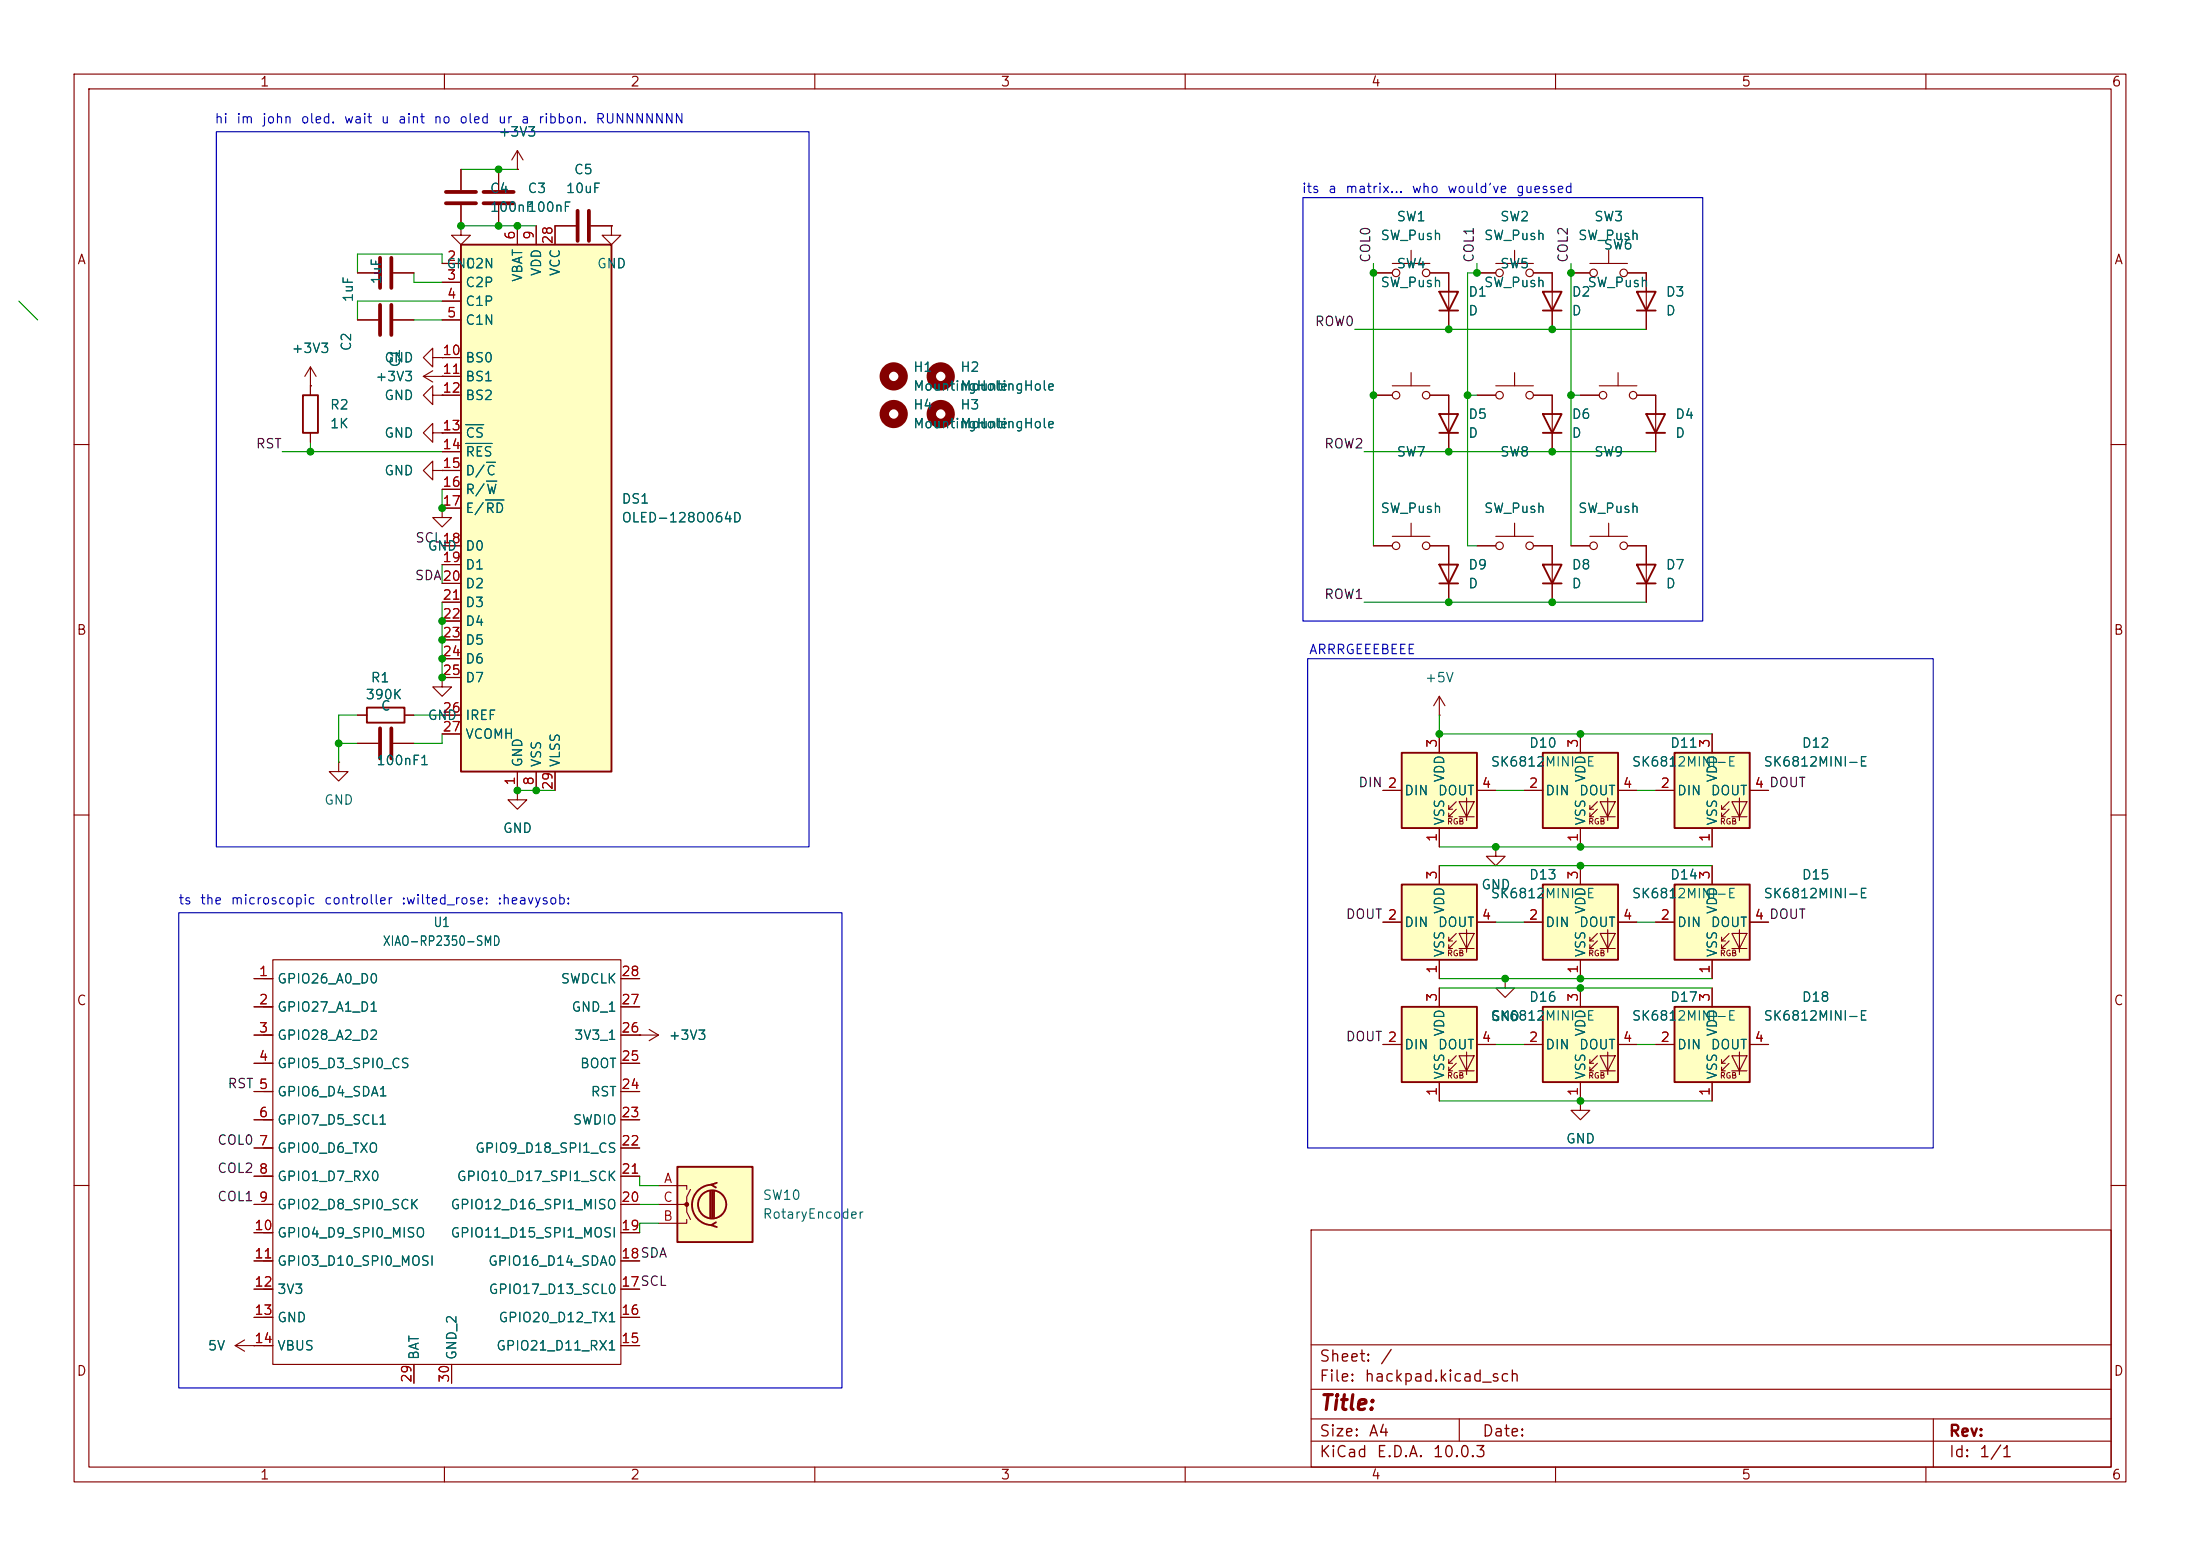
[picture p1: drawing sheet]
<svg xmlns="http://www.w3.org/2000/svg" width="297mm" height="210mm" viewBox="0 0 297 210" stroke-linecap="round" stroke-linejoin="round" font-family="sans-serif">
<g fill="none" stroke="#840000" stroke-width=".15">
<path d="M10 10h277v190h-277zM12 12h273v186h-273zM60 10v2M110 10v2M160 10v2M210 10v2M260 10v2M195.6 53.3v7.7M209.5 53.3v7.7M10 60h2M285 60h2M10 110h2"/>
<path d="M285 110h2M203.2 132.1v1.3h1.3l-1.3 1.2-1.3-1.2h1.3M203.2 132.1h.1M10 160h2M177 166h108v32h-108zM285 160h2M60 198v2M110 198v2M160 198v2M177 194.5h108M177 191.5h108M177 187.5h108"/>
<path d="M177 181.5h108M197 191.5v3M210 198v2M260 198v2M261 191.5v6.5"/>
</g>
<path d="M194.3 55.9h2.5l-1.2 2.5zM194.3 58.4h2.5M208.3 55.9h2.5l-1.3 2.5zM208.3 58.4h2.5" fill="none" stroke="#840000" stroke-width=".25"/>
<path d="M189.2 101.6h10.2v10.2h-10.2z" fill="#ffffc2"/>
<g fill="none" stroke="#840000" stroke-width=".15">
<path d="M48.3 36.8h2.8M53.1 36.8h2.8M41.9 52.1h.1M41.9 49.5v3.8M41.9 58.4v1.3M41.9 49.5l-.8 1.3M41.9 49.5l.8 1.3M48.3 43.2h2.8M53.1 43.2h2.8M57.1 50.8l1.3 .8M57.1 50.8h2.6M58.4 53.3v-1.2l-1.3 1.2 1.3 1.3v-1.3h1.3"/>
<path d="M58.4 58.4v-1.2l-1.3 1.2 1.3 1.3v-1.3h1.3M58.4 48.3v-1.3l-1.3 1.3 1.3 1.2v-1.2h1.3M58.4 50l-1.3 .8M59.7 50.8h.1M59.7 53.3h.1M59.7 58.4h.1M59.7 48.3h.1M209.5 73.7v7.6M194.3 96.5h.1M194.3 94v2.5M194.3 99.1v2.5M194.3 94l-.8 1.3"/>
<path d="M194.3 94l.8 1.3M186.7 106.7h2.5M194.3 111.8v2.5M195.6 109.2h.5M195.6 110.2h.5M196.6 108.2l-1 1v-.5M196.6 109.2l-1 1v-.5M197 108.2h2l-1 2zM197 110.2h2M198 107.7v3M199.4 106.7h2.5"/>
</g>
<path d="M40.9 53.3h2v5.1h-2zM208.3 76.2h2.5l-1.3 2.5zM208.3 78.7h2.5M189.2 101.6h10.2v10.2h-10.2z" fill="none" stroke="#840000" stroke-width=".25"/>
<path d="M51.3 34.8v4.1M52.8 34.8v4.1M51.3 41.1v4.1M52.8 41.1v4.1" fill="none" stroke="#840000" stroke-width=".51"/>
<path d="M189.2 119.4h10.2v10.1h-10.2z" fill="#ffffc2"/>
<g fill="none" stroke="#840000" stroke-width=".15">
<path d="M194.3 116.8v2.6M201.9 114.3v1.3h1.3l-1.3 1.2-1.2-1.2h1.2M201.9 114.3h.1M186.7 124.5h2.5M194.3 129.5v2.6M195.6 127h.5M195.6 128h.5M196.6 126l-1 1v-.5M196.6 127l-1 1v-.5M197 126h2l-1 2zM197 128h2M198 125.5v3"/>
<path d="M199.4 124.5h2.5"/>
</g>
<path d="M189.2 119.4h10.2v10.1h-10.2z" fill="none" stroke="#840000" stroke-width=".25"/>
<path d="M189.2 135.9h10.2v10.2h-10.2z" fill="#ffffc2"/>
<path d="M194.3 133.4v2.5M186.7 141h2.5M194.3 146.1v2.5M195.6 143.5h.5M195.6 144.5h.5M196.6 142.5l-1 1v-.5M196.6 143.5l-1 1v-.5M197 142.5h2l-1 2zM197 144.5h2M198 142v3M199.4 141h2.5" fill="none" stroke="#840000" stroke-width=".15"/>
<path d="M189.2 135.9h10.2v10.2h-10.2z" fill="none" stroke="#840000" stroke-width=".25"/>
<path d="M208.3 119.4h10.1v10.1h-10.1z" fill="#ffffc2"/>
<path d="M213.4 116.8v2.6M205.7 124.5h2.6M213.4 129.5v2.6M214.6 127h.5M214.6 128h.5M215.6 126l-1 1v-.5M215.6 127l-1 1v-.5M216 126h2.1l-1.1 2zM216 128h2.1M217 125.5v3M218.4 124.5h2.6" fill="none" stroke="#840000" stroke-width=".15"/>
<path d="M208.3 119.4h10.1v10.1h-10.1z" fill="none" stroke="#840000" stroke-width=".25"/>
<path d="M208.3 101.6h10.1v10.2h-10.1z" fill="#ffffc2"/>
<path d="M213.4 99.1v2.5M205.7 106.7h2.6M213.4 111.8v2.5M214.6 109.2h.5M214.6 110.2h.5M215.6 108.2l-1 1v-.5M215.6 109.2l-1 1v-.5M216 108.2h2.1l-1.1 2zM216 110.2h2.1M217 107.7v3M218.4 106.7h2.6" fill="none" stroke="#840000" stroke-width=".15"/>
<path d="M208.3 101.6h10.1v10.2h-10.1z" fill="none" stroke="#840000" stroke-width=".25"/>
<path d="M226.1 119.4h10.1v10.1h-10.1z" fill="#ffffc2"/>
<path d="M231.1 116.8v2.6M223.5 124.5h2.6M231.1 129.5v2.6M232.4 127h.5M232.4 128h.5M233.4 126l-1 1v-.5M233.4 127l-1 1v-.5M233.8 126h2l-1 2zM233.8 128h2M234.8 125.5v3M236.2 124.5h2.6" fill="none" stroke="#840000" stroke-width=".15"/>
<path d="M226.1 119.4h10.1v10.1h-10.1z" fill="none" stroke="#840000" stroke-width=".25"/>
<path d="M226.1 101.6h10.1v10.2h-10.1z" fill="#ffffc2"/>
<path d="M231.1 99.1v2.5M223.5 106.7h2.6M231.1 111.8v2.5M232.4 109.2h.5M232.4 110.2h.5M233.4 108.2l-1 1v-.5M233.4 109.2l-1 1v-.5M233.8 108.2h2l-1 2zM233.8 110.2h2M234.8 107.7v3M236.2 106.7h2.6" fill="none" stroke="#840000" stroke-width=".15"/>
<path d="M226.1 101.6h10.1v10.2h-10.1z" fill="none" stroke="#840000" stroke-width=".25"/>
<path d="M208.3 135.9h10.1v10.2h-10.1z" fill="#ffffc2"/>
<g fill="none" stroke="#840000" stroke-width=".15">
<path d="M213.4 133.4v2.5M205.7 141h2.6M213.4 148.6v1.3h1.2l-1.2 1.2-1.3-1.2h1.3M213.4 148.6h.1M213.4 146.1v2.5M214.6 143.5h.5M214.6 144.5h.5M215.6 142.5l-1 1v-.5M215.6 143.5l-1 1v-.5M216 142.5h2.1l-1.1 2zM216 144.5h2.1M217 142v3"/>
<path d="M218.4 141h2.6"/>
</g>
<path d="M208.3 135.9h10.1v10.2h-10.1z" fill="none" stroke="#840000" stroke-width=".25"/>
<path d="M226.1 135.9h10.1v10.2h-10.1z" fill="#ffffc2"/>
<g fill="none" stroke="#840000" stroke-width=".15">
<path d="M62.2 30.5v1.3h1.3l-1.3 1.2-1.2-1.2h1.2M62.2 30.5h.1M69.8 22.9h.1M69.8 20.3l-.7 1.3M69.8 20.3l.8 1.3M69.8 20.3v2.6M74.9 30.5h2.8M79.8 30.5h2.7M82.5 30.5v1.3h1.3l-1.3 1.2-1.2-1.2h1.2M82.5 30.5h.1M58.4 63.5v-1.3l-1.3 1.3 1.3 1.3v-1.3h1.3M59.7 63.5h.1"/>
<path d="M59.7 68.6v1.3h1.3l-1.3 1.2-1.3-1.2h1.3M59.7 68.6h.1M48.3 96.5h1.2M54.6 96.5h1.3M59.7 91.4v1.3h1.3l-1.3 1.3-1.3-1.3h1.3M59.7 91.4h.1M45.7 102.9v1.2h1.3l-1.3 1.3-1.3-1.3h1.3M45.7 102.9h.1M48.3 100.3h2.8M53.1 100.3h2.8M69.8 106.7v1.3h1.3l-1.3 1.2-1.2-1.2h1.2M69.8 106.7h.1"/>
<path d="M86.4 139.7h.1M86.4 139.7h2.5M87.6 138.9l1.3 .8M88.9 139.7l-1.3 .8M231.1 133.4v2.5M223.5 141h2.6M231.1 146.1v2.5M232.4 143.5h.5M232.4 144.5h.5M233.4 142.5l-1 1v-.5M233.4 143.5l-1 1v-.5M233.8 142.5h2l-1 2z"/>
<path d="M233.8 144.5h2M234.8 142v3M236.2 141h2.6M31.7 181.6l1.3 .8M31.7 181.6h2.6M33 180.8l-1.3 .8M34.3 181.6h.1"/>
</g>
<path d="M49.5 95.5h5.1v2h-5.1zM226.1 135.9h10.1v10.2h-10.1z" fill="none" stroke="#840000" stroke-width=".25"/>
<path d="M78 28.4v4.1M79.5 28.4v4.1M51.3 98.3v4.1M52.8 98.3v4.1" fill="none" stroke="#840000" stroke-width=".51"/>
<path d="M62.2 33h20.3v71.1h-20.3z" fill="#ffffc2"/>
<g fill="none" stroke="#840000" stroke-width=".25">
<path d="M62.2 33h20.3v71.1h-20.3zM194.3 39.4h2.5l-1.2 2.5zM208.3 39.4h2.5l-1.3 2.5zM221 39.4h2.5l-1.3 2.5zM194.3 41.9h2.5M208.3 41.9h2.5M221 41.9h2.5M222.2 55.9h2.6l-1.3 2.5zM222.2 58.4h2.6M194.3 76.2h2.5l-1.2 2.5zM194.3 78.7h2.5M221 76.2h2.5l-1.3 2.5z"/>
<path d="M221 78.7h2.5"/>
</g>
<g fill="none" stroke="#840000" stroke-width=".15">
<path d="M59.7 35.6h2.5M59.7 38.1h2.5M62.2 22.9v2.8M62.2 27.7v2.8M67.3 22.9v2.8M67.3 27.7v2.8M69.8 30.5v2.5M72.4 30.5v2.5M74.9 30.5v2.5M185.4 36.8h2.6M188 35.6h5M190.5 33.8v1.8"/>
<path d="M193 36.8h2.6v7.7M199.4 36.8h2.5M201.9 35.6h5.1M204.5 33.8v1.8M207 36.8h2.5v7.7M212.1 36.8h2.5M214.6 35.6h5.1M217.2 33.8v1.8M219.7 36.8h2.5v7.7M59.7 40.6h2.5M59.7 43.2h2.5M59.7 48.3h2.5"/>
<path d="M59.7 50.8h2.5M59.7 53.3h2.5M59.7 58.4h2.5M185.4 53.3h2.6M188 52.1h5M190.5 50.3v1.8M193 53.3h2.6M199.4 53.3h2.5M201.9 52.1h5.1M204.5 50.3v1.8M207 53.3h2.5M213.4 53.3h2.5"/>
<path d="M215.9 52.1h5.1M218.4 50.3v1.8M221 53.3h2.5v7.7M59.7 61h2.5M59.7 63.5h2.5M59.7 66h2.5M59.7 68.6h2.5M59.7 73.7h2.5M59.7 76.2h2.5M59.7 78.7h2.5M185.4 73.7h2.6M188 72.4h5"/>
<path d="M190.5 70.6v1.8M193 73.7h2.6v7.6M199.4 73.7h2.5M201.9 72.4h5.1M204.5 70.6v1.8M207 73.7h2.5M212.1 73.7h2.5M214.6 72.4h5.1M217.2 70.6v1.8M219.7 73.7h2.5v7.6M59.7 81.3h2.5M59.7 83.8h2.5"/>
<path d="M59.7 86.4h2.5M59.7 88.9h2.5M59.7 91.4h2.5M59.7 96.5h2.5M59.7 99.1h2.5M69.8 104.1v2.6M72.4 104.1v2.6M74.9 104.1v2.6M34.3 132.1h2.5M34.3 135.9h2.5M34.3 139.7h2.5M36.8 129.5h47v54.7h-47z"/>
<path d="M83.8 132.1h2.6M83.8 135.9h2.6M83.8 139.7h2.6M34.3 158.8h2.5M34.3 143.5h2.5M34.3 147.3h2.5M34.3 151.1h2.5M34.3 154.9h2.5M83.8 158.8h2.6M83.8 143.5h2.6M83.8 147.3h2.6M83.8 151.1h2.6"/>
<path d="M83.8 154.9h2.6M34.3 162.6h2.5M34.3 166.4h2.5M34.3 170.2h2.5M34.3 174h2.5M34.3 177.8h2.5M83.8 162.6h2.6M83.8 166.4h2.6M83.8 170.2h2.6M83.8 174h2.6M83.8 177.8h2.6M34.3 181.6h2.5"/>
<path d="M55.9 184.2v2.5M61 184.2v2.5M83.8 181.6h2.6"/>
<circle cx="188.5" cy="36.8" r=".51"/>
<circle cx="192.5" cy="36.8" r=".51"/>
<circle cx="202.4" cy="36.8" r=".51"/>
<circle cx="206.5" cy="36.8" r=".51"/>
<circle cx="215.1" cy="36.8" r=".51"/>
<circle cx="219.2" cy="36.8" r=".51"/>
<circle cx="188.5" cy="53.3" r=".51"/>
<circle cx="192.5" cy="53.3" r=".51"/>
<circle cx="202.4" cy="53.3" r=".51"/>
<circle cx="206.5" cy="53.3" r=".51"/>
<circle cx="216.4" cy="53.3" r=".51"/>
<circle cx="220.5" cy="53.3" r=".51"/>
<circle cx="188.5" cy="73.7" r=".51"/>
<circle cx="192.5" cy="73.7" r=".51"/>
<circle cx="202.4" cy="73.7" r=".51"/>
<circle cx="206.5" cy="73.7" r=".51"/>
<circle cx="215.1" cy="73.7" r=".51"/>
<circle cx="219.2" cy="73.7" r=".51"/>
</g>
<path d="M62.9 57.3h2.4M62.9 59.9h3.5M65.5 67.5h2.5M65.7 62.4h1.2M65.7 64.9h1.4" fill="none" stroke="#006464" stroke-width=".15"/>
<path d="M60.2 25.9h4.1M60.2 27.4h4.1M65.3 25.9h4M65.3 27.4h4" fill="none" stroke="#840000" stroke-width=".51"/>
<g fill="none" stroke="#840000" stroke-width="1.3">
<circle cx="120.6" cy="55.9" r="1.27"/>
<circle cx="120.6" cy="50.8" r="1.27"/>
<circle cx="127" cy="50.8" r="1.27"/>
<circle cx="127" cy="55.9" r="1.27"/>
</g>
<path d="M91.4 157.5h10.2v10.1h-10.2z" fill="#ffffc2"/>
<g fill="none" stroke="#840000" stroke-width=".25">
<path d="M91.4 157.5h10.2v10.1h-10.2zM96.1 159.9a2.73 2.73 0 0 0-2.7 2.7 2.73 2.73 0 0 0 2.7 2.8M96.8 159.6l-.8 .3 .6 .4M95.9 160.8v3.5M96.1 160.8v3.5M96.4 160.8v3.5M96.6 165l-.6 .4 .8 .2"/>
<circle cx="96.1" cy="162.6" r="1.9"/>
</g>
<g fill="none" stroke="#840000" stroke-width=".15">
<path d="M48.3 36.8h2.8M53.1 36.8h2.8M59.7 35.6h2.5M59.7 38.1h2.5M62.2 30.5h.1M62.2 22.9v2.8M62.2 27.7v2.8M67.3 22.9v2.8M67.3 27.7v2.8M69.8 22.9h.1M69.8 30.5v2.5M72.4 30.5v2.5"/>
<path d="M77.7 30.5h-2.8v2.5M79.8 30.5h2.7M82.5 30.5h.1M185.4 36.8h2.6M193 36.8h2.6v2.6M199.4 36.8h2.5M207 36.8h2.5v2.6M212.1 36.8h2.5M219.7 36.8h2.5v2.6M41.9 52.1h.1M41.9 52.1v1.2M41.9 58.4v1.3"/>
<path d="M48.3 43.2h2.8M53.1 43.2h2.8M59.7 48.3h.1M59.7 58.4h.1M59.7 53.3h.1M59.7 50.8h.1M59.7 53.3h2.5M59.7 43.2h2.5M59.7 40.6h2.5M59.7 48.3h2.5M59.7 50.8h2.5M59.7 58.4h2.5"/>
<path d="M185.4 53.3h2.6M193 53.3h2.6v2.6M195.6 41.9v2.6M195.6 58.4v2.6M199.4 53.3h2.5M207 53.3h2.5v2.6M209.5 41.9v2.6M209.5 58.4v2.6M213.4 53.3h2.5M221 53.3h2.5v2.6M222.2 41.9v2.6M223.5 58.4v2.6"/>
<path d="M59.7 68.6h.1M59.7 63.5h.1M59.7 73.7h2.5M59.7 61h2.5M59.7 63.5h2.5M59.7 66h2.5M59.7 68.6h2.5M59.7 76.2h2.5M59.7 78.7h2.5M185.4 73.7h2.6M193 73.7h2.6v2.5M195.6 78.7v2.6"/>
<path d="M199.4 73.7h2.5M207 73.7h2.5v2.5M209.5 78.7v2.6M212.1 73.7h2.5M219.7 73.7h2.5v2.5M222.2 78.7v2.6M48.3 96.5h1.2M54.6 96.5h1.3M59.7 91.4h.1M59.7 81.3h2.5M59.7 83.8h2.5M59.7 86.4h2.5"/>
<path d="M59.7 88.9h2.5M59.7 91.4h2.5M59.7 96.5h2.5M59.7 99.1h2.5M194.3 99.1v2.5M213.4 99.1v2.5M231.1 99.1v2.5M48.3 100.3h2.8M53.1 100.3h2.8M69.8 106.7h.1M69.8 104.1v2.6M72.4 104.1v2.6"/>
<path d="M74.9 104.1v2.6M186.7 106.7h2.5M194.3 111.8v2.5M194.3 116.8v2.6M199.4 106.7h2.5M201.9 114.3h.1M205.7 106.7h2.6M213.4 111.8v2.5M213.4 116.8v2.6M218.4 106.7h2.6M223.5 106.7h2.6M231.1 111.8v2.5"/>
<path d="M231.1 116.8v2.6M236.2 106.7h2.6M34.3 132.1h2.5M34.3 135.9h2.5M34.3 139.7h2.5M83.8 132.1h2.6M83.8 135.9h2.6M83.8 139.7h2.6M86.4 139.7h.1M186.7 124.5h2.5M194.3 129.5v2.6M194.3 133.4v2.5"/>
<path d="M199.4 124.5h2.5M203.2 132.1h.1M205.7 124.5h2.6M213.4 129.5v2.6M213.4 133.4v2.5M218.4 124.5h2.6M223.5 124.5h2.6M231.1 129.5v2.6M231.1 133.4v2.5M236.2 124.5h2.6M34.3 143.5h2.5M34.3 147.3h2.5"/>
<path d="M34.3 151.1h2.5M34.3 154.9h2.5M34.3 158.8h2.5M83.8 143.5h2.6M83.8 147.3h2.6M83.8 151.1h2.6M83.8 154.9h2.6M83.8 158.8h2.6M186.7 141h2.5M194.3 146.1v2.5M199.4 141h2.5M205.7 141h2.6"/>
<path d="M213.4 148.6h.1M213.4 146.1v2.5M218.4 141h2.6M223.5 141h2.6M231.1 146.1v2.5M236.2 141h2.6M34.3 162.6h2.5M34.3 166.4h2.5M34.3 170.2h2.5M34.3 174h2.5M34.3 177.8h2.5M83.8 162.6h2.6"/>
<path d="M83.8 166.4h2.6M83.8 170.2h2.6M83.8 174h2.6M83.8 177.8h2.6M88.9 160h3.8v.5M88.9 162.6h3.8v1l.5 1M92.7 164.6v.5h-3.8M93.2 160.5l-.5 1v1.1h-.5M34.3 181.6h.1M34.3 181.6h2.5M55.9 184.2v2.5M61 184.2v2.5"/>
<path d="M83.8 181.6h2.6"/>
</g>
<circle cx="92.7" cy="162.6" r=".25" fill="#840000" stroke="#840000" stroke-width=".15"/>
<g fill="none" stroke="#009600" stroke-width=".15">
<path d="M55.9 36.8v1.3h3.8M59.7 35.6v-1.3h-11.4v2.5M62.2 30.5h10.2M62.2 22.9h7.6M185.4 35.6v38.1M199.4 35.6v1.2h-1.3v36.9h1.3M212.1 35.6v38.1M2.5 40.6l2.6 2.6M41.9 59.7v1.3M55.9 43.2h3.8M59.7 40.6h-11.4v2.6M182.9 44.5h39.3"/>
<path d="M198.1 53.3h1.3M212.1 53.3h1.3M38.1 61h21.6M59.7 66v2.6M59.7 76.2v2.5M184.1 61h39.4M48.3 96.5h-2.6v6.4M55.9 96.5h3.8M59.7 81.3v10.1M59.7 99.1v1.2h-3.8M184.1 81.3h38.1M194.3 96.5v2.6h36.8"/>
<path d="M45.7 100.3h2.6M69.8 106.7h5.1M194.3 114.3h36.8M194.3 116.8h36.8M201.9 106.7h3.8M221 106.7h2.5M194.3 132.1h36.8M194.3 133.4h36.8M201.9 124.5h3.8M221 124.5h2.5M86.4 158.8v1.2h2.5M194.3 148.6h36.8"/>
<path d="M201.9 141h3.8M221 141h2.5M86.4 162.6h2.5M88.9 165.1h-2.5v1.3"/>
</g>
<path d="M29.2 17.8h80v96.5h-80zM175.9 26.7h54v57.1h-54zM176.5 88.9h84.5v66h-84.5zM24.1 123.2h89.6v64.1h-89.6z" fill="none" stroke="#0000c2" stroke-width=".15"/>
<path d="M62.9 57.3h2.4M62.9 59.9h3.5M65.5 67.5h2.5M65.7 62.4h1.2M65.7 64.9h1.4" fill="none" stroke="#006464" stroke-width=".15"/>
<g fill="#009600" stroke="#009600" stroke-width=".14">
<circle cx="185.4" cy="36.8" r=".46"/>
<circle cx="199.4" cy="36.8" r=".46"/>
<circle cx="209.5" cy="44.5" r=".46"/>
<circle cx="195.6" cy="44.5" r=".46"/>
<circle cx="212.1" cy="53.3" r=".46"/>
<circle cx="212.1" cy="36.8" r=".46"/>
<circle cx="198.1" cy="53.3" r=".46"/>
<circle cx="185.4" cy="53.3" r=".46"/>
<circle cx="59.7" cy="88.9" r=".46"/>
<circle cx="59.7" cy="86.4" r=".46"/>
<circle cx="45.7" cy="100.3" r=".46"/>
<circle cx="59.7" cy="91.4" r=".46"/>
<circle cx="72.4" cy="106.7" r=".46"/>
<circle cx="69.8" cy="106.7" r=".46"/>
<circle cx="213.4" cy="148.6" r=".46"/>
<circle cx="213.4" cy="133.4" r=".46"/>
<circle cx="213.4" cy="116.8" r=".46"/>
<circle cx="213.4" cy="132.1" r=".46"/>
<circle cx="203.2" cy="132.1" r=".46"/>
<circle cx="41.9" cy="61" r=".46"/>
<circle cx="62.2" cy="30.5" r=".46"/>
<circle cx="209.5" cy="81.3" r=".46"/>
<circle cx="195.6" cy="61" r=".46"/>
<circle cx="209.5" cy="61" r=".46"/>
<circle cx="195.6" cy="81.3" r=".46"/>
<circle cx="213.4" cy="114.3" r=".46"/>
<circle cx="201.9" cy="114.3" r=".46"/>
<circle cx="213.4" cy="99.1" r=".46"/>
<circle cx="194.3" cy="99.1" r=".46"/>
<circle cx="67.3" cy="22.9" r=".46"/>
<circle cx="59.7" cy="68.6" r=".46"/>
<circle cx="59.7" cy="83.8" r=".46"/>
<circle cx="69.8" cy="30.5" r=".46"/>
<circle cx="67.3" cy="30.5" r=".46"/>
</g>
<text font-size="2" fill="#840000" x="178" y="190.8">Title:</text>
<g font-size="1.5" fill="#840000">
<text x="178" y="184.2">Sheet:</text>
<text x="186.2" y="184.2">/</text>
<text x="178" y="186.9">File:</text>
<text x="184.1" y="186.9">hackpad.kicad_sch</text>
<text x="178" y="197.1">KiCad</text>
<text x="178" y="194.3">Size:</text>
<text x="184.7" y="194.3">A4</text>
<text x="185.7" y="197.1">E.D.A.</text>
<text x="193.3" y="197.1">10.0.3</text>
<text x="200" y="194.3">Date:</text>
<text x="263" y="194.3">Rev:</text>
<text x="263" y="197.1">Id:</text>
<text x="267.1" y="197.1">1/1</text>
</g>
<g font-size="1.3" fill="#840000">
<text x="35" y="12">1</text>
<text x="85" y="12">2</text>
<text x="135" y="12">3</text>
<text x="185" y="12">4</text>
<text x="235" y="12">5</text>
<text x="285" y="12">6</text>
<text x="10.3" y="36">A</text>
<text x="285.3" y="36">A</text>
<text x="10.3" y="86">B</text>
<text x="285.3" y="86">B</text>
<text x="10.3" y="136">C</text>
<text x="285.3" y="136">C</text>
<text x="10.3" y="186">D</text>
<text x="285.3" y="186">D</text>
<text x="35" y="200">1</text>
<text x="85" y="200">2</text>
<text x="135" y="200">3</text>
<text x="185" y="200">4</text>
<text x="235" y="200">5</text>
<text x="285" y="200">6</text>
</g>
<g font-size="1.3" fill="#0000c2">
<text x="28.9" y="17">hi</text>
<text x="31.8" y="17">im</text>
<text x="35.3" y="17">john</text>
<text x="40.5" y="17">oled.</text>
<text x="46.3" y="17">wait</text>
<text x="51.3" y="17">u</text>
<text x="53.6" y="17">aint</text>
<text x="58.4" y="17">no</text>
<text x="61.9" y="17">oled</text>
<text x="67.1" y="17">ur</text>
<text x="70.2" y="17">a</text>
<text x="72.5" y="17">ribbon.</text>
<text x="80.3" y="17">RUNNNNNNN</text>
<text x="175.7" y="26.4">its</text>
<text x="179.2" y="26.4">a</text>
<text x="181.5" y="26.4">matrix...</text>
<text x="190.5" y="26.4">who</text>
<text x="195.3" y="26.4">would've</text>
<text x="204.6" y="26.4">guessed</text>
<text x="176.6" y="88.6">ARRRGEEEBEEE</text>
<text x="24" y="122.4">ts</text>
<text x="26.9" y="122.4">the</text>
<text x="31.1" y="122.4">microscopic</text>
<text x="43.7" y="122.4">controller</text>
<text x="54.1" y="122.4">:wilted_rose:</text>
<text x="67" y="122.4">:heavysob:</text>
</g>
<g font-size="1.3" fill="#006464">
<text x="67.2" y="18.8">+3V3</text>
<text x="77.4" y="23.8">C5</text>
<text x="66" y="26.4">C4</text>
<text x="66" y="28.9">100nF</text>
<text x="71.1" y="26.4">C3</text>
<text x="71.1" y="28.9">100nF</text>
<text x="76.3" y="26.4">10uF</text>
<text x="186.3" y="32.7">SW_Push</text>
<text x="188.5" y="30.2">SW1</text>
<text x="200.3" y="32.7">SW_Push</text>
<text x="202.4" y="30.2">SW2</text>
<text x="213" y="32.7">SW_Push</text>
<text x="215.1" y="30.2">SW3</text>
<text x="216.4" y="34">SW6</text>
<text x="48" y="40.9" transform="rotate(-90 48 40.9)">1uF</text>
<text x="51.8" y="38.5" transform="rotate(-90 51.8 38.5)">1uF</text>
<text x="60.2" y="36.5">GND</text>
<text x="62.7" y="36.5">C2N</text>
<text x="62.7" y="39.1">C2P</text>
<text x="62.7" y="41.6">C1P</text>
<text x="70.8" y="38.1" transform="rotate(-90 70.8 38.1)">VBAT</text>
<text x="73.4" y="37.4" transform="rotate(-90 73.4 37.4)">VDD</text>
<text x="75.9" y="37.4" transform="rotate(-90 75.9 37.4)">VCC</text>
<text x="80.5" y="36.5">GND</text>
<text x="186.3" y="39.1">SW_Push</text>
<text x="188.5" y="36.5">SW4</text>
<text x="198.1" y="40.3">D1</text>
<text x="200.3" y="39.1">SW_Push</text>
<text x="202.4" y="36.5">SW5</text>
<text x="212.1" y="40.3">D2</text>
<text x="214.2" y="39.1">SW_Push</text>
<text x="224.8" y="40.3">D3</text>
<text x="39.3" y="48">+3V3</text>
<text x="47.7" y="47.5" transform="rotate(-90 47.7 47.5)">C2</text>
<text x="62.7" y="44.2">C1N</text>
<text x="198.1" y="42.9">D</text>
<text x="212.1" y="42.9">D</text>
<text x="224.8" y="42.9">D</text>
<text x="50.6" y="51.8">+3V3</text>
<text x="51.8" y="49.2">GND</text>
<text x="54.3" y="49.7" transform="rotate(-90 54.3 49.7)">C1</text>
<text x="62.7" y="49.2">BS0</text>
<text x="62.7" y="51.8">BS1</text>
<text x="123.2" y="50.5">H1</text>
<text x="123.2" y="53">MountingHole</text>
<text x="129.5" y="50.5">H2</text>
<text x="129.5" y="53">MountingHole</text>
<text x="44.5" y="55.6">R2</text>
<text x="44.5" y="58.1">1K</text>
<text x="51.8" y="54.3">GND</text>
<text x="51.8" y="59.4">GND</text>
<text x="62.7" y="54.3">BS2</text>
<text x="62.7" y="59.4">CS</text>
<text x="123.2" y="55.6">H4</text>
<text x="123.2" y="58.1">MountingHole</text>
<text x="129.5" y="55.6">H3</text>
<text x="129.5" y="58.1">MountingHole</text>
<text x="198.1" y="56.9">D5</text>
<text x="198.1" y="59.4">D</text>
<text x="212.1" y="56.9">D6</text>
<text x="212.1" y="59.4">D</text>
<text x="226.1" y="56.9">D4</text>
<text x="226.1" y="59.4">D</text>
<text x="51.8" y="64.5">GND</text>
<text x="62.7" y="61.9">RES</text>
<text x="62.7" y="64.5">D/C</text>
<text x="188.5" y="61.9">SW7</text>
<text x="202.4" y="61.9">SW8</text>
<text x="215.1" y="61.9">SW9</text>
<text x="62.7" y="67">R/W</text>
<text x="62.7" y="69.6">E/RD</text>
<text x="83.8" y="70.8">OLED-128O064D</text>
<text x="83.8" y="68.3">DS1</text>
<text x="186.3" y="69.6">SW_Push</text>
<text x="200.3" y="69.6">SW_Push</text>
<text x="213" y="69.6">SW_Push</text>
<text x="57.7" y="74.6">GND</text>
<text x="62.7" y="74.6">D0</text>
<text x="62.7" y="77.2">D1</text>
<text x="198.1" y="77.2">D9</text>
<text x="212.1" y="77.2">D8</text>
<text x="224.8" y="77.2">D7</text>
<text x="62.7" y="79.7">D2</text>
<text x="62.7" y="82.3">D3</text>
<text x="198.1" y="79.7">D</text>
<text x="212.1" y="79.7">D</text>
<text x="224.8" y="79.7">D</text>
<text x="62.7" y="84.8">D4</text>
<text x="62.7" y="87.3">D5</text>
<text x="62.7" y="89.9">D6</text>
<text x="49.3" y="94.7">390K</text>
<text x="50" y="92.4">R1</text>
<text x="62.7" y="92.4">D7</text>
<text x="192.3" y="92.4">+5V</text>
<text x="51.3" y="96.2">C</text>
<text x="57.7" y="97.5">GND</text>
<text x="62.7" y="97.5">IREF</text>
<text x="62.7" y="100">VCOMH</text>
<text x="206.3" y="101.2">D10</text>
<text x="225.4" y="101.2">D11</text>
<text x="243.2" y="101.2">D12</text>
<text x="50.7" y="103.6">100nF1</text>
<text x="70.8" y="103.6" transform="rotate(-90 70.8 103.6)">GND</text>
<text x="73.4" y="103.6" transform="rotate(-90 73.4 103.6)">VSS</text>
<text x="75.9" y="103.6" transform="rotate(-90 75.9 103.6)">VLSS</text>
<text x="189.5" y="107.7">DIN</text>
<text x="194" y="107.7">DOUT</text>
<text x="195.3" y="105.7" transform="rotate(-90 195.3 105.7)">VDD</text>
<text x="201.2" y="103.8">SK6812MINI-E</text>
<text x="208.5" y="107.7">DIN</text>
<text x="213.1" y="107.7">DOUT</text>
<text x="214.3" y="105.7" transform="rotate(-90 214.3 105.7)">VDD</text>
<text x="220.2" y="103.8">SK6812MINI-E</text>
<text x="226.3" y="107.7">DIN</text>
<text x="230.9" y="107.7">DOUT</text>
<text x="232.1" y="105.7" transform="rotate(-90 232.1 105.7)">VDD</text>
<text x="238" y="103.8">SK6812MINI-E</text>
<text x="43.7" y="108.9">GND</text>
<text x="67.8" y="112.7">GND</text>
<text x="195.3" y="111.5" transform="rotate(-90 195.3 111.5)">VSS</text>
<text x="214.3" y="111.5" transform="rotate(-90 214.3 111.5)">VSS</text>
<text x="232.1" y="111.5" transform="rotate(-90 232.1 111.5)">VSS</text>
<text x="206.3" y="119">D13</text>
<text x="225.4" y="119">D14</text>
<text x="243.2" y="119">D15</text>
<text x="58.5" y="125.4">U1</text>
<text x="189.5" y="125.4">DIN</text>
<text x="194" y="125.4">DOUT</text>
<text x="195.3" y="123.5" transform="rotate(-90 195.3 123.5)">VDD</text>
<text x="199.9" y="120.4">GND</text>
<text x="201.2" y="121.6">SK6812MINI-E</text>
<text x="208.5" y="125.4">DIN</text>
<text x="213.1" y="125.4">DOUT</text>
<text x="214.3" y="123.5" transform="rotate(-90 214.3 123.5)">VDD</text>
<text x="220.2" y="121.6">SK6812MINI-E</text>
<text x="226.3" y="125.4">DIN</text>
<text x="230.9" y="125.4">DOUT</text>
<text x="232.1" y="123.5" transform="rotate(-90 232.1 123.5)">VDD</text>
<text x="238" y="121.6">SK6812MINI-E</text>
<text x="51.6" y="128">XIAO-RP2350-SMD</text>
<text x="195.3" y="129.3" transform="rotate(-90 195.3 129.3)">VSS</text>
<text x="214.3" y="129.3" transform="rotate(-90 214.3 129.3)">VSS</text>
<text x="232.1" y="129.3" transform="rotate(-90 232.1 129.3)">VSS</text>
<text x="37.3" y="133.1">GPIO26_A0_D0</text>
<text x="37.3" y="136.9">GPIO27_A1_D1</text>
<text x="75.6" y="133.1">SWDCLK</text>
<text x="77.1" y="136.9">GND_1</text>
<text x="206.3" y="135.5">D16</text>
<text x="225.4" y="135.5">D17</text>
<text x="243.2" y="135.5">D18</text>
<text x="37.3" y="140.7">GPIO28_A2_D2</text>
<text x="77.4" y="140.7">3V3_1</text>
<text x="90.2" y="140.7">+3V3</text>
<text x="189.5" y="141.9">DIN</text>
<text x="194" y="141.9">DOUT</text>
<text x="195.3" y="140" transform="rotate(-90 195.3 140)">VDD</text>
<text x="201.2" y="138.1">GND</text>
<text x="201.2" y="138.1">SK6812MINI-E</text>
<text x="208.5" y="141.9">DIN</text>
<text x="213.1" y="141.9">DOUT</text>
<text x="214.3" y="140" transform="rotate(-90 214.3 140)">VDD</text>
<text x="220.2" y="138.1">SK6812MINI-E</text>
<text x="226.3" y="141.9">DIN</text>
<text x="230.9" y="141.9">DOUT</text>
<text x="232.1" y="140" transform="rotate(-90 232.1 140)">VDD</text>
<text x="238" y="138.1">SK6812MINI-E</text>
<text x="37.3" y="144.5">GPIO5_D3_SPI0_CS</text>
<text x="37.3" y="148.3">GPIO6_D4_SDA1</text>
<text x="78.2" y="144.5">BOOT</text>
<text x="79.7" y="148.3">RST</text>
<text x="195.3" y="145.8" transform="rotate(-90 195.3 145.8)">VSS</text>
<text x="214.3" y="145.8" transform="rotate(-90 214.3 145.8)">VSS</text>
<text x="232.1" y="145.8" transform="rotate(-90 232.1 145.8)">VSS</text>
<text x="37.3" y="152.1">GPIO7_D5_SCL1</text>
<text x="37.3" y="155.9">GPIO0_D6_TXO</text>
<text x="64.1" y="155.9">GPIO9_D18_SPI1_CS</text>
<text x="77.2" y="152.1">SWDIO</text>
<text x="211.3" y="154.6">GND</text>
<text x="37.3" y="159.7">GPIO1_D7_RX0</text>
<text x="61.6" y="159.7">GPIO10_D17_SPI1_SCK</text>
<text x="37.3" y="163.5">GPIO2_D8_SPI0_SCK</text>
<text x="37.3" y="167.3">GPIO4_D9_SPI0_MISO</text>
<text x="60.7" y="167.3">GPIO11_D15_SPI1_MOSI</text>
<text x="60.7" y="163.5">GPIO12_D16_SPI1_MISO</text>
<text x="102.9" y="162.3">SW10</text>
<text x="102.9" y="164.8">RotaryEncoder</text>
<text x="37.3" y="171.2">GPIO3_D10_SPI0_MOSI</text>
<text x="65.8" y="171.2">GPIO16_D14_SDA0</text>
<text x="37.3" y="175">3V3</text>
<text x="37.3" y="178.8">GND</text>
<text x="65.9" y="175">GPIO17_D13_SCL0</text>
<text x="67.2" y="178.8">GPIO20_D12_TX1</text>
<text x="28" y="182.6">5V</text>
<text x="37.3" y="182.6">VBUS</text>
<text x="56.9" y="183.6" transform="rotate(-90 56.9 183.6)">BAT</text>
<text x="61.9" y="183.6" transform="rotate(-90 61.9 183.6)">GND_2</text>
<text x="66.9" y="182.6">GPIO21_D11_RX1</text>
</g>
<g font-size="1.3" fill="#a90000">
<text x="60.3" y="35.5">2</text>
<text x="69.8" y="32.5" transform="rotate(-90 69.8 32.5)">6</text>
<text x="72.4" y="32.5" transform="rotate(-90 72.4 32.5)">9</text>
<text x="74.9" y="33.1" transform="rotate(-90 74.9 33.1)">28</text>
<text x="60.3" y="38.1">3</text>
<text x="60.3" y="40.6">4</text>
<text x="60.3" y="43.2">5</text>
<text x="59.6" y="48.2">10</text>
<text x="59.6" y="50.8">11</text>
<text x="59.6" y="53.3">12</text>
<text x="59.6" y="58.4">13</text>
<text x="59.6" y="60.9">14</text>
<text x="59.6" y="63.5">15</text>
<text x="59.6" y="66">16</text>
<text x="59.6" y="68.6">17</text>
<text x="59.6" y="76.2">19</text>
<text x="59.6" y="73.6">18</text>
<text x="59.6" y="81.3">21</text>
<text x="59.6" y="83.8">22</text>
<text x="59.6" y="78.7">20</text>
<text x="59.6" y="86.3">23</text>
<text x="59.6" y="88.9">24</text>
<text x="59.6" y="91.4">25</text>
<text x="59.6" y="96.5">26</text>
<text x="59.6" y="99">27</text>
<text x="194.3" y="101" transform="rotate(-90 194.3 101)">3</text>
<text x="213.3" y="101" transform="rotate(-90 213.3 101)">3</text>
<text x="231.1" y="101" transform="rotate(-90 231.1 101)">3</text>
<text x="69.8" y="106.1" transform="rotate(-90 69.8 106.1)">1</text>
<text x="72.4" y="106.1" transform="rotate(-90 72.4 106.1)">8</text>
<text x="74.9" y="106.7" transform="rotate(-90 74.9 106.7)">29</text>
<text x="187.3" y="106.7">2</text>
<text x="200" y="106.7">4</text>
<text x="206.3" y="106.7">2</text>
<text x="219" y="106.7">4</text>
<text x="224.1" y="106.7">2</text>
<text x="236.8" y="106.7">4 DOUT</text>
<text x="236.8" y="106.7">4</text>
<text x="194.3" y="113.7" transform="rotate(-90 194.3 113.7)">1</text>
<text x="213.3" y="113.7" transform="rotate(-90 213.3 113.7)">1</text>
<text x="231.1" y="113.7" transform="rotate(-90 231.1 113.7)">1</text>
<text x="194.3" y="118.8" transform="rotate(-90 194.3 118.8)">3</text>
<text x="213.3" y="118.8" transform="rotate(-90 213.3 118.8)">3</text>
<text x="231.1" y="118.8" transform="rotate(-90 231.1 118.8)">3</text>
<text x="187.3" y="124.4">2</text>
<text x="200" y="124.4">4</text>
<text x="206.3" y="124.4">2</text>
<text x="219" y="124.4">4</text>
<text x="224.1" y="124.4">2</text>
<text x="236.8" y="124.4">4 DOUT</text>
<text x="236.8" y="124.4">4</text>
<text x="194.3" y="131.5" transform="rotate(-90 194.3 131.5)">1</text>
<text x="213.3" y="131.5" transform="rotate(-90 213.3 131.5)">1</text>
<text x="231.1" y="131.5" transform="rotate(-90 231.1 131.5)">1</text>
<text x="34.9" y="132.1">1</text>
<text x="34.9" y="135.9">2</text>
<text x="83.8" y="135.9">27</text>
<text x="83.8" y="132.1">28</text>
<text x="194.3" y="135.3" transform="rotate(-90 194.3 135.3)">3</text>
<text x="213.3" y="135.3" transform="rotate(-90 213.3 135.3)">3</text>
<text x="231.1" y="135.3" transform="rotate(-90 231.1 135.3)">3</text>
<text x="34.9" y="139.7">3</text>
<text x="34.9" y="143.5">4</text>
<text x="83.8" y="143.5">25</text>
<text x="83.8" y="139.7">26</text>
<text x="187.3" y="140.9">2</text>
<text x="200" y="140.9">4</text>
<text x="206.3" y="140.9">2</text>
<text x="219" y="140.9">4</text>
<text x="224.1" y="140.9">2</text>
<text x="236.8" y="140.9">4</text>
<text x="34.9" y="147.3">5</text>
<text x="83.8" y="147.3">24</text>
<text x="194.3" y="148" transform="rotate(-90 194.3 148)">1</text>
<text x="213.3" y="148" transform="rotate(-90 213.3 148)">1</text>
<text x="231.1" y="148" transform="rotate(-90 231.1 148)">1</text>
<text x="34.9" y="151.1">6</text>
<text x="34.9" y="154.9">7</text>
<text x="83.8" y="154.9">22</text>
<text x="83.8" y="151.1">23</text>
<text x="34.9" y="158.7">8</text>
<text x="83.8" y="158.7">21</text>
<text x="89.5" y="160">A</text>
<text x="34.2" y="166.3">10</text>
<text x="34.9" y="162.5">9</text>
<text x="83.8" y="166.3">19</text>
<text x="83.8" y="162.5">20</text>
<text x="89.4" y="165.1">B</text>
<text x="89.4" y="162.5">C</text>
<text x="34.2" y="170.2">11</text>
<text x="34.2" y="174">12</text>
<text x="83.8" y="174">17SCL</text>
<text x="83.8" y="170.2">18SDA</text>
<text x="83.8" y="174">17</text>
<text x="83.8" y="170.2">18</text>
<text x="34.2" y="177.8">13</text>
<text x="83.8" y="177.8">16</text>
<text x="34.2" y="181.6">14</text>
<text x="83.8" y="181.6">15</text>
<text x="55.9" y="186.7" transform="rotate(-90 55.9 186.7)">29</text>
<text x="60.9" y="186.7" transform="rotate(-90 60.9 186.7)">30</text>
</g>
<g font-size="1.3" fill="#0f0f0f">
<text x="185.3" y="35.6" transform="rotate(-90 185.3 35.6)">COL0</text>
<text x="199.3" y="35.6" transform="rotate(-90 199.3 35.6)">COL1</text>
<text x="212" y="35.6" transform="rotate(-90 212 35.6)">COL2</text>
<text x="177.4" y="44.3">ROW0</text>
<text x="34.4" y="60.8">RST</text>
<text x="178.7" y="60.8">ROW2</text>
<text x="56" y="73.5">SCL18</text>
<text x="55.9" y="78.6">SDA20</text>
<text x="178.7" y="81.2">ROW1</text>
<text x="183.3" y="106.6">DIN 2</text>
<text x="181.6" y="124.3">DOUT 2</text>
<text x="181.6" y="140.8">DOUT 2</text>
<text x="30.6" y="147.2">RST 5</text>
<text x="29.2" y="154.8">COL0</text>
<text x="29.2" y="158.6">COL2</text>
<text x="29.2" y="162.4">COL1</text>
</g>
<g font-size=".8" fill="#840000">
<text x="195.3" y="111.5">RGB</text>
<text x="214.4" y="111.5">RGB</text>
<text x="232.1" y="111.5">RGB</text>
<text x="195.3" y="129.2">RGB</text>
<text x="214.4" y="129.2">RGB</text>
<text x="232.1" y="129.2">RGB</text>
<text x="195.3" y="145.7">RGB</text>
<text x="214.4" y="145.7">RGB</text>
<text x="232.1" y="145.7">RGB</text>
</g>
</svg>
